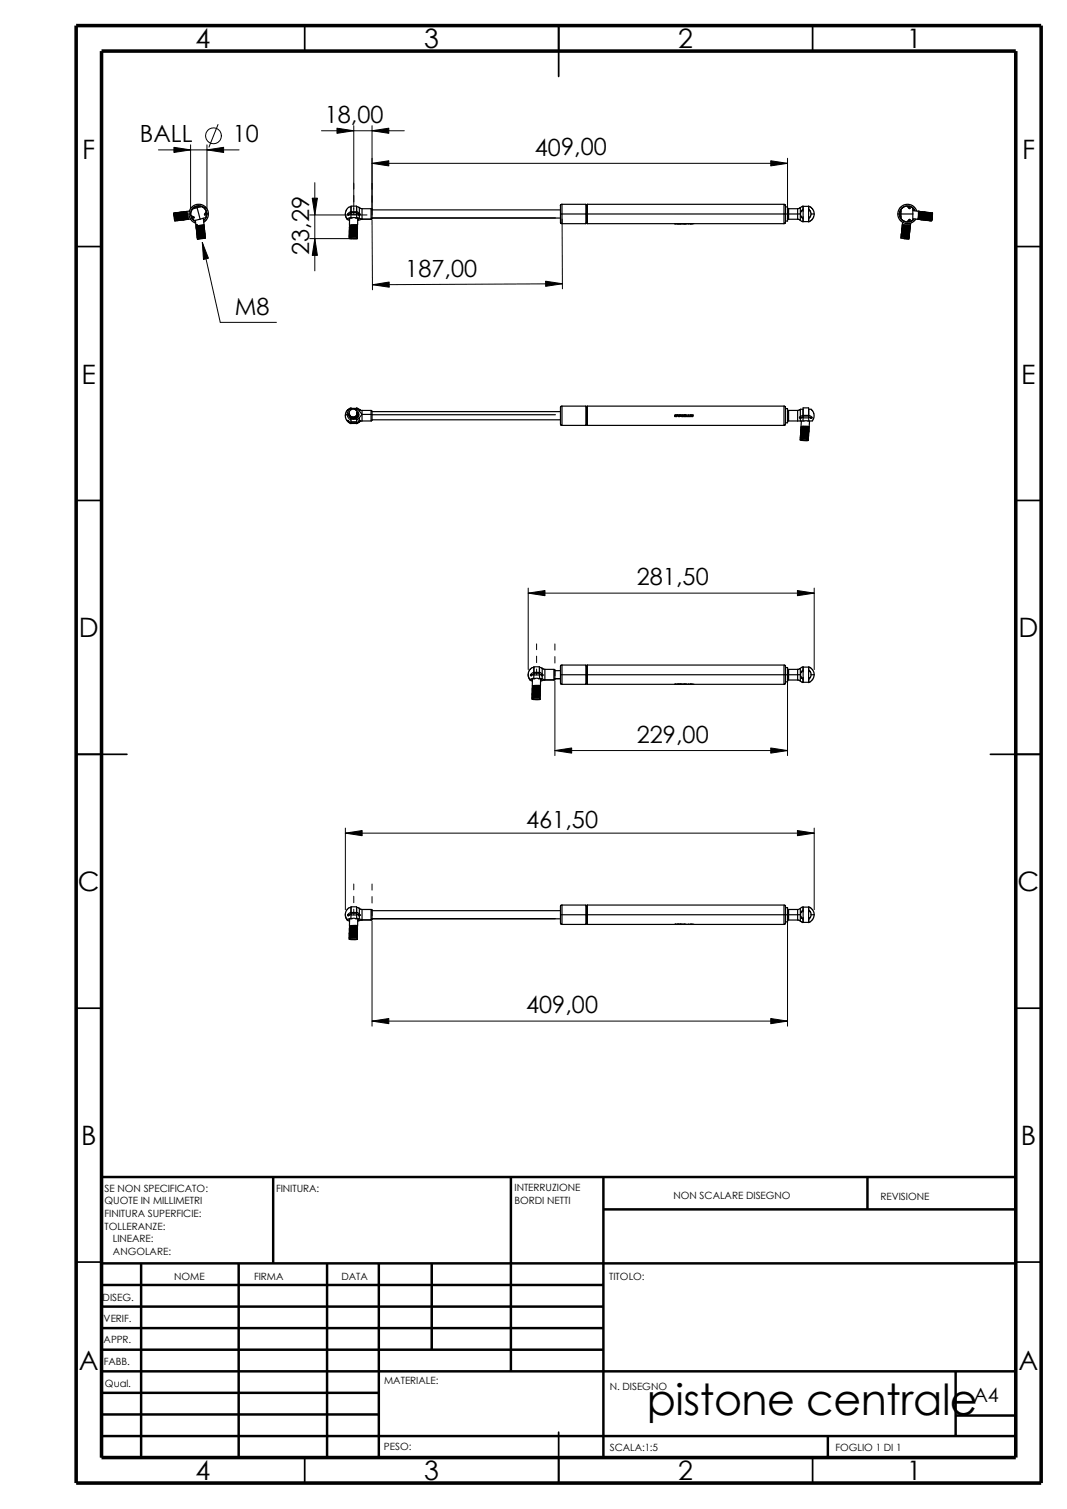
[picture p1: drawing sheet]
<svg xmlns="http://www.w3.org/2000/svg" width="210mm" height="297mm" viewBox="0 0 210 297" stroke-linecap="round" stroke-linejoin="round" font-family="sans-serif">
<g fill="none" stroke="#000" stroke-width=".34">
<path d="M60 5v5.1M109.9 5v10M159.9 5v5.1M15 48.5h5M199.9 48.5h5M15 98.5h5M199.9 98.5h5M15 148.5h10M204.9 148.5h-10M15 198.5h5M199.9 198.5h5M15 248.4h5"/>
<path d="M199.9 248.4h5M60 286.9v5M109.9 281.9v10M159.9 286.9v5"/>
</g>
<g fill="none" stroke="#000" stroke-width=".49">
<path d="M53.8 231.7v17M100.5 231.7v38.2M118.7 238.1h81.2M118.7 231.7v55.2M170.7 231.7v6.4M199.9 231.7h-179.9v55.2M20 248.7h179.9M20 252.9h98.7M20 257.2h98.7M27.8 248.7v38.2M47 248.7v38.2M64.4 248.7v38.2"/>
<path d="M74.5 248.7v38.2M85 248.7v17M20 269.9h179.9M20 274.2h54.5M20 278.4h54.5M20 261.4h98.7M20 265.7h98.7M188.1 278.6h11.8M188.1 269.9v12.8M20 282.7h179.9M162.9 282.7v4.2"/>
</g>
<path d="M15 5h189.9v286.9h-189.9zM20 10.1h179.9v276.8h-179.9z" fill="none" stroke="#000" stroke-width=".7" stroke-linecap="butt"/>
<g fill="none" stroke="#000" stroke-width=".23">
<path d="M34.2 41.9h.1M34.2 41.9l.2 1.6zM34.4 42h.1M34.4 42l-.1-.1 .3 1.6M34.4 42.1l.3 1.2M34.5 42l.3 1.3M34.5 41.9v.1M34.6 41.9l.2 1.5M34.6 41.9l.3 1.4M34.6 41.9l.3 1.5M34.6 42h.1M34.7 43.3h.1"/>
<path d="M34.7 43.3l-.3 .2M34.7 42l.3 1.3M34.8 41.9l-.1 .1M34.8 43.3v.2M34.8 41.8h.1M34.8 41.8l.3 1.6M34.8 43.5h.1M34.9 42l.3 1.3M34.9 43.3v.1M35 43.3l.1 .1M35 43.3h-.1M35 41.8l-.1 .2-.1-.2 .3 1.6"/>
<path d="M35 41.8l.3 1.6M35.1 41.8h-.1M35.1 41.8l.3 1.4M35.1 41.8l.3 1.6M35.1 43.4h.1M35.2 41.9h.1M35.2 43.3h.1M35.2 43.3l-.1 .1M35.2 41.9l.3 1.3M35.2 43.3l.1 .1M35.2 41.8v.1M35.3 41.8l.3 1.5"/>
<path d="M35.3 43.4h.1M35.4 41.9h.1M35.4 41.9l-.1-.1 .3 1.5M35.4 41.9l.3 1.3M35.4 43.2h.1M35.4 43.2v.2M35.5 41.9l.2 1.3M35.5 43.2l.1 .1M35.5 41.8v.1M35.5 41.8h.1M35.5 41.8l.3 1.5M35.6 43.3h.1"/>
<path d="M35.6 41.9l.4 1.3M35.7 43.2h.1M35.7 41.9l-.1-.1 .3 1.5M35.7 41.9l.2 1.3M35.7 43.2l-.1 .1M35.7 43.2l.1 .1M35.8 41.7l-.1 .2M35.8 41.7h.1M35.8 41.7l.3 1.6M35.8 41.7l.1 .2M35.9 41.8h.1M35.9 41.9l.3 1.2"/>
<path d="M35.9 43.2l.2 .1M35.9 43.2l-.1 .1M35.9 41.8l.3 1.3M36 41.7l-.1 .1M36 41.7h.1M36 41.7l.3 1.6M36.1 41.7l.1 .1M36.1 41.7l.3 1.5M36.1 43.3h.1M36.2 41.8l.2 1.3M36.2 43.2l-.1 .1M36.2 41.8l.3 1.3"/>
<path d="M36.2 43.1l.1 .2M36.2 41.7v.1M36.2 43.1v.1M36.3 41.7h.1M36.3 41.7l.3 1.5M36.3 43.3h.1M36.4 43.1l.2 .1M36.4 43.1v.2M36.5 41.7l.2 1.4M36.5 41.6l.3 1.6M36.6 43.2h.1M36.7 43.1l-.1 .1"/>
<path d="M36.7 41.8l-.1-.1 .3 1.5M36.7 43.1l-.4-1.4 .3 1.5M36.7 41.8l.2 1.3M36.7 41.7l-.1 .1M36.7 43.1l.1 .1M36.7 43.1h.1M36.7 41.6l.3 1.5M36.7 41.6l.4 1.6M36.8 43.2h.1M36.9 43.1h.1M36.9 43.1v.1M37 43.1l.1 .1"/>
<path d="M37.2 42.1l.3 1.1 .5 .4 .5 .3M37.2 42.1h.3M37.2 42.1l.1-.6 .4-.7 .7-.5 .7-.1 .7 .1 .7 .5 .5 1v.3h-.3M37.3 41.5l-.6 .1M37.5 42.1l.2 .9 .8 .6M37.5 43.1l-.4 .1M37.5 42.1l.1-.6 .3-.5 .6-.4 .6-.1 .6 .1 .6 .4 .3 .5 .1 .6M37.7 42.5l.5 .3M37.9 41.1l-.3 .6a.72 .72 0 0 0 .6 1.1l-.1 .1-.4-.1 .6 .6M38 41.1l.4-.4 .8-.1 .7 .2 .5 .4 .2 .5-.4 .5 .1 .1h.1l.3-.3-.2 .8-1.1 .3M38.4 43.4l.1 .9M38.5 44.3h.2"/>
<path d="M38.5 44.3l.3-.1v.2l-.2 .1M38.6 44.5h.1M38.6 44.5l.1 .1M38.6 44.7v.1M38.6 45h.1M38.6 45l.2 .1M38.7 45.2v.1M38.7 45.3h.1M38.7 45.5h.1M38.7 45.5l.1 .1M38.7 44.4l-.1 .1M38.7 44.3v.1"/>
<path d="M38.7 44.6l-.1 .1M38.7 46h.1M38.7 44.6h.1M38.7 46l.2 .1M38.7 44.8v.1M38.8 44.9l-.2 .1M38.8 46.2h.1M38.8 46.3h.1M38.8 45.1h.1M38.8 45.1l-.1 .1M38.8 46.5h.1M38.8 46.5l.1 .1"/>
<path d="M38.8 45.3v.1M38.8 44.3h-.1M38.8 40.9l-.9 .2M38.8 40.9l.6 2.2M38.8 46.7v.1M38.8 44.3l-.1 .1M38.8 45.6l-.1 .2M38.8 47h.1M38.8 46.8h.1M38.8 45.6h.1M38.8 45.8v.1M38.8 47l1.6-.1z"/>
<path d="M38.9 46.1h.1M38.9 46.1l-.1 .1M38.9 46.3v.1M38.9 46.4l-.1 .1M38.9 46.6l-.1 .1M38.9 46.8v.1M39 46.9l-.2 .1M39.4 43.1l-1.1 .3M39.5 40.7h-.8l-.6 .4M39.6 40.7l-.8 .2M40 43l.2 1.2M40 44.3l-1.3 .3"/>
<path d="M40 44.4l.2 .1M40 44.4l-1.3 .2M40 44.6l.2 .1M40 44.6h.1M40 44.6l-1.2 .3M40 44.6l-1.3 .2M40.1 44.9h.1M40.1 44.8v.1M40.1 44.9l-1.3 .2M40.1 44.8l-1.3 .3M40.1 45.1h.1M40.1 45.1l-1.3 .2"/>
<path d="M40.1 45.1l.1 .1M40.1 45.1l-1.3 .3M40.1 45.3l-1.3 .3M40.1 45.4h.2M40.1 45.4l-1.3 .2M40.1 44.2l-1.5 .3M40.2 45.6l.1 .1M40.2 44.2l-.2 .2M40.2 45.6h.1M40.2 45.6l-1.5 .4M40.2 45.6l-1.4 .2M40.2 45.9h.1"/>
<path d="M40.2 44.5h.1M40.2 44.5l-.2 .1M40.2 45.8v.1M40.2 45.9l-1.3 .2M40.2 44.5l-1.6 .2M40.2 44.5l-1.6 .2 .1 .1M40.2 45.8l-1.3 .3M40.2 44.7h.1M40.2 44.7l-.1 .1M40.2 46.1h.1M40.2 44.7l-1.6 .3M40.2 46.1l-1.3 .2"/>
<path d="M40.2 46.1l.1 .1M40.2 44.9v.1M40.2 45l-.1 .1M40.2 46.1l-1.3 .3M40.2 44.9l-1.5 .3M40.2 45l-1.5 .3M40.2 46.4h.2M40.2 45.2h.1M40.2 45.2l-.1 .2M40.2 46.3v.1M40.2 46.4l-1.3 .2M40.2 45.2l-1.5 .3 .1-.1"/>
<path d="M40.2 45.2l-1.5 .3M40.3 46.6l.1 .1M40.3 46.5v.1M40.3 46.6l-1.3 .3M40.3 46.5l-1.4 .3M40.3 45.4v.1M40.3 45.5l-.1 .1M40.3 45.4l-1.6 .3M40.3 45.5l-1.6 .2 .1 .1M40.3 45.7h.1M40.3 45.7l-.1 .1M40.3 45.7l-1.6 .3"/>
<path d="M40.3 45.9v.1M40.3 46l-.1 .1M40.3 45.9l-1.5 .3M40.3 46l-1.5 .2M40.3 46.2h.1M40.3 46.2l-1.4 .4M40.3 46.2l-1.5 .3M40.4 46.4v.1M40.4 46.5h-.1M40.4 46.4l-1.6 .3M40.4 46.5l-1.6 .3M40.4 46.7v.2"/>
<path d="M40.4 46.7l-1.6 .3M40.6 41.7l-.3 .6M40.7 42.1l-.2 .8-.5 .5M41 42.1l-.3 1-.6 .7M68 42.1l.1 .6 .2 .5M68 42.1v.5l.3 .5M68.3 43.1l.5 .3M68.4 42.2l.1 .1M68.4 42.2h.3M68.4 42.1h.4M68.4 42.1v.1M68.5 42.3h.1"/>
<path d="M68.6 42.3l.5-.3v.8M68.7 46.8l1.5-.1h.1v.3M68.7 46.9l1.6 .1zM68.7 46.6h.1M68.7 46.8v.1M68.7 46.4h.2M68.7 46.1l.2 .1M68.7 45.4h.2M68.7 45.1l.8-.2 .9 .1-1.7 .1h1.5M68.7 44.8l.2 .1M68.8 45.3l1.5-.1zM68.8 44.6h.1"/>
<path d="M68.8 43v1.3h1.6M68.8 44.4l.1 .1M68.9 45.9v.1M68.9 46.4v.1M68.9 46.7h.1M68.9 46.5l.9-.1 .5 .1M68.9 46.2l1.3-.1h-1l-.3 .1M68.9 46.5h-.2M68.9 46.2l-.2 .1M68.9 45.9l1.3-.1zM68.9 45.7l1.3-.1zM68.9 46.7l-.2 .1"/>
<path d="M68.9 46h-.2M68.9 45.5h-.1M68.9 45.7l-.1 .1M68.9 44.4v.1M68.9 44.9v.1M68.9 44.5h-.1M68.9 44.5h.1M69.1 40.7h.1M69.1 42.8l.2 .1M69.1 42.8l-.6 .1-.2 .2M69.1 41.7l-.7 .4M69.1 42.1h.1"/>
<path d="M69.1 41.7v-1l-.5 .1-.3 .3-.2 .5-.1 .5M69.1 41.7v.1M69.1 41.8v.4h1.1M69.1 41.8h1.1M69.1 41.7h1.1M69.3 42.9l-.7 .2 .2 .2M69.3 42.9h.7M70 42.9a.45 .45 0 0 1 .5 .3l-.1 .1M70.1 46.7h.2M70.2 40.7h.1M70.2 42.1h.1M70.2 41.8l.1-.1 .5 .4h-.4"/>
<path d="M70.2 41.7v.1M70.2 41.7v-1.1h-1.1v1.1M70.2 41.8v.4M70.2 46.6l-1.3 .1M70.2 45.7l.1 .1-1.2-.1-.4 .1 .2 .1M70.2 45.9l.1 .1h-1.3l-.2 .1M70.2 46.1l.1 .1M70.2 42.8l.5 .2M70.2 42.8l-.2 .1M70.2 45.4l-1.3 .1M70.2 46.4l-.7-.1-.6 .1M70.2 45.4l.1 .1-.1 .1"/>
<path d="M70.2 45.1l.1 .1M70.2 44.9l.1 .1-.1 .1M70.2 46.6h.1M70.2 45.1l-1.4 .2M70.2 44.9l-1.4 .1M70.2 44.7l-.6-.1-.8 .2M70.2 45.4l-.7-.1-.6 .2M70.2 44.9l-.6-.1-.7 .1M70.2 44.7h.1M70.2 44.4l.1 .1M70.2 44.4l-1.3 .1M70.2 44.3v.1"/>
<path d="M70.2 44.6v.1M70.2 44.3l-1.3 .1M70.3 46.5l-1.4 .2M70.3 46.3h-.2M70.3 46l-.2 .1M70.3 45.8h-.2M70.3 47h.1M70.3 45.3h-.1M70.3 46.5l-1.6 .1 .2 .1M70.3 46.5l-1.6 .1M70.3 46.2h-1.2l-.4 .1M70.3 46l-1.6 .1"/>
<path d="M70.3 45.7h-1.2l-.4 .1M70.3 46.2l-1.6 .1M70.3 44.8l-.1 .1M70.3 44.5l-.1 .1M70.3 44.3h-.1M70.3 46.2h.1M70.3 46.5h.1M70.3 45.5h-1.2l-.4 .1 .2 .1M70.3 44.8l-1.5 .1M70.3 45.5h-1.2l-.4 .1M70.3 45.5h.1M70.3 45.7v.1"/>
<path d="M70.3 46h.1M70.4 44.5l-1.6 .1M70.4 44.5l-1.6 .1 .1 .1 1.3-.1M70.4 44.8l-.9-.1-.7 .1M70.4 43v1.3M70.5 42.2h.4M70.6 42.3h.2M70.6 42.3l-.4-.3v.8M70.6 42.3h.1M70.7 42.3v.7M70.7 43l.5 .1M70.7 40.9l-.5-.2v1"/>
<path d="M70.7 40.9l.5 .2M70.7 40.9v1.1M70.8 42.3h-.1M70.8 42.1l.1 .1M70.9 42.2l-.1 .1M71.2 43.1l-.8 .3M71.2 43.1h1.8M71.2 41.1v2M71.2 43.1v.1M71.2 41.1h1.8v2M73 43.1v.1M73 41.1l.2 .2v1.6"/>
<path d="M73.2 42.9l-.2 .2M73.2 42.9h36.1M73.2 42.9v.1M73.2 41.3h37.1M73.2 43l-.2 .2h-2M73.2 42.9h37.1M110.3 42.1v1.7l.3 .2M110.3 42.1h5.1M110.3 40.5v1.6M110.6 40.2v3.8M110.6 40.2h4.7l.1 .2v1.7M110.6 40.2l-.3 .1v.2"/>
<path d="M110.6 44h4.7M115.3 40.2v3.8M115.4 42.1v1.8M115.4 43.9l-.1 .1M115.4 43.9l.2 .1M115.4 42.1h.2v1.9M115.6 40.2h38.7l.3 .3v1.6M115.6 40.2l-.2 .2M115.6 40.2v1.9h38.7M115.6 44h17.2M132.8 44h.1zM132.9 44h3"/>
<path d="M132.9 44h.1M133.3 44h.1M133.5 44h.1M133.6 44h.1M133.8 44h.1M134 44h.1M134.1 44h.1M134.3 44h.1M134.4 44h.2M134.6 44h.1M134.7 44h.1M134.8 44h.1"/>
<path d="M134.9 44h.1M135 44h.1M135.1 44h.1M135.4 44h.1M135.5 44h.1M135.8 44h.1M135.9 44h.1zM136 44h18.3M136 44h.1M136.4 44h.1M154.3 42.1v1.9M154.3 40.2v1.9"/>
<path d="M154.3 42.1h.3M154.6 40.7h.4v1.4h2.5M154.6 42.1h.4v1.4h-.4M154.6 42.1v1.6l-.3 .3M155 43l.2 .2M155.2 41.1l-.2 .2M155.2 41.1v2.1h1.8M155.2 41.1h1.8M157 43.2l.5 .1M157 41.1v2.1M157.5 40.9l.5-.3 .1 1M157.5 40.9v2.5l.5 .3v-.7"/>
<path d="M157.5 40.9l-.5 .2M157.5 42.1l.1 .5 .4 .4M158 41.2l-.3 .4-.2 .5M158 40.7h.1M158 43.5h.1M158.1 42.7l-.1 .3M158.1 40.6h1v3h-1zM159.1 40.7h.1M159.1 43.5h.1M159.2 41.3l.3 .3 .1 .5M159.2 41.3l-.1 .3M159.4 40.7l.7 .7 .1 .7"/>
<path d="M159.4 40.7l-.2-.1v.7M159.6 42.1h.6M159.6 42.1l-.1 .6-.4 .3M160.2 42.1l-.2 .9-.8 .7-.1-1M176.7 42.1h.3M176.7 42.1l.3 1 .4 .5 .6 .3h1.2l.6-.3 .4-.5M177 42.1l.2 .8 .8 .7 1 .1 .9-.6M177.3 46.7v.2l.7 .1M177.3 41.4l-.2 .7 .2 .7M177.3 41.2l-.3 .9 .3 .9M177.3 41.6l-.1 .5 .1 .6M177.3 43l.5 .5 .7 .2"/>
<path d="M177.3 42.1v.9M177.3 42.1h2.3M177.3 42.1v-.9l.4-.4 .6-.2a.46 .46 0 0 1 .6 .4h.2l-.3-.4 .8 .4v1.1M177.3 46.7h1.6M177.3 46.5h.2M177.3 46.4v.1M177.3 46.4l1.6 .1M177.3 46.5h1.6M177.4 46.2l.1 .1M177.4 46.2h.1M177.4 46.2h1.6M177.4 45.9l.1 .2"/>
<path d="M177.4 45.9l1.6 .1M177.4 46h1.6M177.4 45.7l.1 .1M177.4 45.7h.1M177.4 45.7l1.6 .1M177.4 45.5l.2 .1M177.4 45.4v.1M177.4 45.5h1.6M177.5 46.5v.1M177.5 46.6l-.2 .1M177.5 45.2l.1 .1M177.5 45.2h.1"/>
<path d="M177.5 46.6h1.3M177.5 46.5l1.3 .1M177.5 45.2l1.6 .1M177.5 46.3v.1M177.5 46.4h-.2M177.5 45l.1 .1M177.5 46.4h1.3M177.5 45.2h1.6M177.5 46.3h1.3M177.5 45h1.6M177.5 46.1h.1M177.5 46.1l-.1 .1"/>
<path d="M177.5 44.9v.1M177.5 44.9l1.6 .1M177.5 44.7l.2 .1M177.5 44.7h.1M177.5 46.1h1.3M177.5 44.7l1.6 .1M177.5 45.8l-.1 .1M177.5 44.5l.2 .1M177.5 44.5h.1M177.5 45.9h1.4M177.5 44.5h1.6M177.6 45.6h.1"/>
<path d="M177.6 45.6l-.2 .1M177.6 44.2l.1 .1M177.6 45.6h1.3M177.6 44.2l1.6 .1M177.6 45.3v.1M177.6 45.4h-.2M177.6 45.4h1.3M177.6 45.3h1.3M177.6 45.1h.1M177.6 45.1l-.1 .1M177.6 43.8v.4M177.6 45.1h1.3"/>
<path d="M177.7 44.8l-.2 .1M177.7 44.9h1.3M177.7 44.8h1.3M177.7 44.6h.1M177.7 44.6l-.2 .1M177.7 44.6h1.3M177.7 44.3v.1M177.7 44.4l-.2 .1M177.7 44.4h1.3M177.7 44.3h1.3M178 47h.9zM178 46.9v.1"/>
<path d="M178 46.7v.1M178 46.9h.8M178 46.7l.9 .1M178 46.7v.3M178 46.8v.1M178.6 40.6l.4 .4M178.6 44h-.2M178.6 44h.1M178.7 43.6h-.1M178.7 40.7l.3 .1M178.8 46.9l.1 .1M178.8 46.8v.1"/>
<path d="M178.8 44h.1M178.8 46.6h.1M178.8 46.6l.1 .1M178.8 46.3v.1M178.8 46.4l.1 .1M178.8 46.1h-1.3M178.8 46.1l.2 .1M178.9 45.9l.1 .1M178.9 45.8v.1M178.9 45.6h.1M178.9 46.8h-.9M178.9 45.6l.1 .1h-1.6"/>
<path d="M178.9 45.3v.1M178.9 45.4l.1 .1M178.9 46.7v.1M178.9 46.5l-.1 .1M178.9 45.1h-1.3M178.9 45.1l.2 .1M178.9 46.5h.1M179 44.9l.1 .1M179 46.2h.1M179 46.3h-.2M179 44.8v.1M179 46h.1"/>
<path d="M179 46l-.2 .1M179 43.2l-.5 .5M179 44.6h.1M179 44.6l.1 .1h-1.6M179 45.8h-1.5M179 43.2l-.3 .4M179 43.5h-.3M179 44.3v.1M179 44.4l.2 .1M179 45.7v.1M179 45.5l-1.4 .1M179 45.5h.1"/>
<path d="M179.1 45.2v.1M179.1 45.3h-.2M179.1 45h.1M179.1 45l-.2 .1M179.1 44.8h-.1M179.1 44.7v.1M179.1 44.5l-.1 .1M179.2 44.5h.1M179.2 44.3h-.2M179.2 43.9v.4M179.6 41.4l1.4 .2M179.6 41.2l.2 .3"/>
<path d="M179.6 42.1v1.2l-.8 .4 .3-.4-.1-.1M180.1 41.5l-.3-.4-.5-.4-.5-.2-.6 .1-.8 .5-.3 .5-.1 .5M180.4 41.5l-.3-.5-.5-.5-.7-.3h-.6l-.7 .3-.5 .5-.3 .5-.1 .6M180.7 41.6l.1 .1M180.7 41.6h.2M180.7 41.6l-.1 1.6M180.7 43.1l-.1 .1-1-.1M180.7 43.1h.1M180.8 41.7l-.1 1.4M180.8 41.7h.1M180.8 43.1l.1 .1M180.8 41.7v1.4"/>
<path d="M180.9 43.2h.1M180.9 41.6v1.6M180.9 41.6l-.1 .1M181 41.6l-.1 1.6M181 41.6v.2M181 43.1l-.1 .1M181 41.8v1.3M181 43.1l.1 .1M181 41.8h.1M181.1 41.8l.1-.2-.1 1.6M181.1 41.8l-.1 1.3M181.1 43.2h.1"/>
<path d="M181.2 41.6h.1M181.2 41.6l-.1 1.6M181.2 41.7v1.4M181.2 43.1l-.1 .1M181.2 43.1h.1M181.3 41.8v1.3M181.3 43.1l.1 .2M181.4 43.3h.1M181.4 41.7v1.5M181.4 41.7l-.1 .1M181.4 41.7h.1M181.5 41.7v.1"/>
<path d="M181.5 41.7l-.1 1.6M181.5 43.1l-.1 .2M181.5 43.1v.1M181.5 41.8v1.3M181.5 43.2l.1 .1M181.6 41.8l.1-.1-.1 1.6M181.6 43.3h.1M181.7 41.7h.1M181.7 41.7l-.1 1.6M181.7 41.7l.1 .2M181.8 41.8l-.1 1.4M181.8 41.8h.1"/>
<path d="M181.8 43.2v.1l.2-.1M181.8 43.2l-.2 .1M181.8 41.8l.1-.1-.1 1.6M181.8 41.8v1.4M181.9 41.7h.1M181.9 41.7v1.6M182 41.7v.2M182 43.2h.1M182 41.9l.1 .3-.1 1M182 41.9v1.3M182 43.2l.1 .1M182.1 41.9l.1-.1-.1 1.5"/>
<path d="M182.1 43.3h.1M182.2 41.8h.1M182.2 41.8l-.1 1.6M182.2 41.8l.1 .1M182.2 43.2l-.1 .1M182.2 43.2h.1M182.3 41.9l-.1 1.3M182.3 41.9h.1M182.3 43.2l.1 .2M182.3 41.9l.1-.1v1.6M182.3 41.9v1.3M182.4 43.4h.1"/>
<path d="M182.4 41.8h.1M182.4 41.8v1.6M182.5 41.8v1.5M182.5 43.3l-.1 .1M182.5 43.3h.1M182.5 41.9h.1M182.5 43.3l.1 .1M182.6 41.9l-.1 1.4M182.6 43.4h.1M182.6 41.8v1.6M182.6 41.8v.1M182.7 41.8h.1"/>
<path d="M182.7 41.8l-.1 1.6M182.7 41.8l.1 .2M182.7 43.3l-.1 .1M182.7 43.3h.1M182.8 42h.1M182.8 42l-.1 1.3M182.8 43.3v.1M182.8 42l.1-.2-.1 1.6M182.8 42v1.3M182.8 43.5h.1M182.9 41.8h.1M182.9 41.8v1.6"/>
<path d="M183 41.9v.1M183 43.3l-.1 .2M183 43.3h.1M183 42v1.3M183 42h.1M183 43.3l.1 .2 .3-.1M183 42l.2-.1-.1 1.6M183.1 42l-.1 1.3M183.1 43.4h.3M183.2 41.9h.1M183.2 41.9l.1 .1M183.2 41.9l-.1 1.5"/>
<path d="M183.2 43.2l-.1 .1M183.2 43.2l.1 .1M183.3 42l-.1 1.2M183.3 42h.1M183.3 43.3l.1 .1M183.3 42v1.3M183.4 41.9h.1v.4l-.1 1.1v-1.5l-.1 .1M110.6 79.9h4.7M110.6 79.9l-.3 .2v3.4l.3 .2M110.6 79.9v3.8M115.3 79.9v3.8M115.3 79.9l.1 .2"/>
<path d="M115.6 79.9l-.2 .2M115.6 79.9v3.8M115.6 79.9h38.7M154.3 79.9l.3 .3v3.2l-.3 .3M154.3 79.9v3.8h-38.7M68 81.8l.2 1 .7 .5 .2 .1v-.4h1.1M68.3 81.6l-.3 .2M68.3 81.6l.2 .6 .6 .5M68.3 81.6l.2-.7 .6-.5 1.1 .1 1 1.1M68.4 80.7l-.3 .5-.1 .6M68.4 82.8h.2M68.4 82.8l.7 .4"/>
<path d="M68.4 82.8l.7 .6h1.1v-.4M68.5 80.6l-.1 .1M68.7 81.9v.1M68.7 81.5l-.1 .2M68.7 81.5h.1M68.7 81.1a.94 .94 0 0 0 .6 1.4M68.7 81.6h.1M68.8 81.7h.1M68.8 81.7a.78 .78 0 0 0 .9 .6 .78 .78 0 0 0 .6-.9 .79 .79 0 0 1-.6 .9 .79 .79 0 0 1-.9-.6M68.8 81.8l.3 .6M69.1 83.2h.1M69.1 83.2h1.1"/>
<path d="M69.1 82.7v.5M69.1 80.7v-.4l-.7 .4M69.1 80.4h1.1M69.1 83.3h1.1M69.3 82.5h-.2v.2M69.3 82.5h.7M70 82.5h.2v.2M70.2 83.2h.1M70.2 82.7v.5M70.3 81.2h.1M70.3 81.1l.3 .6M70.3 81.2a.79 .79 0 0 1-.6 .9 .79 .79 0 0 1-1-.6"/>
<path d="M70.3 81.2a.79 .79 0 0 1-.6 .9 .79 .79 0 0 1-1-.5M70.3 81.2a.79 .79 0 0 1-.6 1 .79 .79 0 0 1-1-.6M70.3 81.2a.8 .8 0 0 1-.6 .9 .8 .8 0 0 1-1-.6M70.3 81.2l.2 .8M70.3 81.4a.79 .79 0 0 1-.6 1 .79 .79 0 0 1-.9-.6M70.3 81.4a.79 .79 0 0 1-.4 .9 .79 .79 0 0 1-.9-.2M70.3 81.4h.1M70.3 81.3a.78 .78 0 0 1-.6 .9 .78 .78 0 0 1-.9-.6l-.1 .4M70.3 81.3a.79 .79 0 0 1-.6 1 .79 .79 0 0 1-.9-.6M70.4 81.4v.5l-.3 .5M70.5 81.9v.1M70.7 82.8h.1"/>
<path d="M70.7 83.1l-.5 .3M70.7 83v.1M70.7 80.6l-.5-.3v.4h-.2a.95 .95 0 0 1 .6 .9 .95 .95 0 0 1-.6 .9M70.7 80.6l.2 .1M70.7 82.8l-.5 .4M70.7 82.2v.6M70.7 82.2l-.5 .5M70.7 80.6v.3M70.7 80.6l.1 .1M70.8 82.8h.1M70.8 82.8h-.1M70.8 80.7l.4 .1"/>
<path d="M70.8 82.8l-.5 .5-.1 .1v-.2M70.8 80.7h.1M71.2 81.6v1.3M71.2 80.8v.8M71.2 80.8h1.8v2.1M71.2 82.9l-.5 .2M71.2 81.6h38.1M71.2 81.6l-.5 .6M73 80.8l.2 .2v1.7M73.2 81h37.1M73.2 82.6h37.1M73.2 82.7l-.2 .2h-1.8"/>
<path d="M110.6 83.7h4.7M115.4 83.6l-.1 .1M115.4 80.1v3.5l.2 .1M132.8 81.7h1h-.2v.3l-.1-.3h-.6l.4 .2-.5 .1 .4-.1h-.4zM133.3 81.7h.1M133.9 81.7h.2l.1 .3 .1-.3h.4v.2l-1 .1zM133.9 81.7l.2 .2h-.3zM134.3 81.7l.3 .1zM134.3 81.9h.3zM134.7 81.8h.1M134.8 81.7l.1 .3zM135 81.7h.1v.2l.3 .1h-.4z"/>
<path d="M135.4 81.7l.1 .2h.3v-.2v.3h-.4zM135.8 81.9h-.1M135.9 81.7h.5l-.4 .1 .4 .1-.5 .1 .4-.1h-.3zM154.6 80.4h.4v2.8h-.4M155 82.7l.2 .2M155.2 80.8l-.2 .2M155.2 80.8v2.1M155.2 80.8h1.8M155.2 82.9h2.3M157 80.8v2.1M157.3 82.2h.5M157.3 82.2l.1 .1"/>
<path d="M157.4 82.1l-.1 .1M157.4 82.1h.5M157.4 82.3l.1 .1M157.4 82.3h.2M157.5 86.6h1l.5 .1zM157.5 86.2h.1M157.5 86.4h.1M157.5 86.4v.2M157.5 85.9h.1M157.5 80.6l-.5 .2M157.5 85.9v.1M157.5 82.4l.5-.3v.8"/>
<path d="M157.5 80.6v1.4M157.5 82.9h.5M157.5 82.4v.5M157.5 86.4h1.6M157.5 85.7h.1M157.5 85.4v.1M157.6 85.2h.1M157.6 85.2h-.1M157.6 84.9v.1M157.6 85.4l.8-.1 .7 .1zM157.6 84.7h.1M157.6 84.5h.1"/>
<path d="M157.6 84.2h.1M157.6 86.1h.1M157.6 84.8h.1M157.6 84.4l.9-.1 .7 .1zM157.7 84.2h1.5M157.7 85.6h.1M157.7 85.6l1.4 .1M157.7 85.3h.1M157.7 85.6l-.1 .1h1.5M157.7 84.8v.1M157.7 82.9l-.1 1.1M157.7 84.6l-.1 .1h1.6"/>
<path d="M157.8 84.8h1.2M157.8 84.3v.1M157.8 84.8l-.2 .1h1.6M157.8 84.6l1-.1 .4 .2M157.8 84.1h.1M157.8 84.1h1.3M157.8 84.1l-.2 .1M158 82.2h.1M158 82.3h1.2M158 80.6h.1M158 82.9h1.2M158 80.6h-.5"/>
<path d="M158 80.6v1.1M158 82.1h.1M158.1 81.9l-.1-.2-.6 .4M158.1 81.8h1M158.1 81.9h1M158.1 81.8v.1M158.1 81.8v-1.5h1v1.5M158.1 81.9v.4M158.7 86.6l.3 .1M158.7 86.5l.2 .1M158.7 86.5h.2M158.9 86.6l.1 .1"/>
<path d="M158.9 86.1l-.9-.1-.5 .1h1.6M158.9 86.3l-1.4 .1M158.9 86.5v.1M158.9 86.3h.1M158.9 86.3l.2 .1M158.9 86.3h-1.3M159 85.8l-1.5 .1h1.6M159 86v.1M159 86.1h.1M159 86l-1.4 .1M159 85.8h.1M159 85.8l.1 .1"/>
<path d="M159 85.8h-1.5M159 85.1l-1.4 .1h1.6M159 85v.1M159 85.3h.1M159 85.1l.2 .1M159 85l-1.3 .1M159 85.3h-1.3M159 86.7h.1M159 84.8l.2 .1M159 84.8h-1.3M159.1 86.4h-.4v.2M159.1 84.5v.1"/>
<path d="M159.1 86.4l-.2 .1M159.1 86.4h.1M159.1 86.7h-.1M159.1 84.5l-1.4 .1M159.1 86.2l-1.2-.1-.4 .1 .1 .1M159.1 86.2h.1M159.1 84.3h.1M159.1 86h-.1M159.1 86.2l-.2 .1M159.1 84.1l.1 .1M159.1 84l-1.3 .1M159.1 84.3h-1.3"/>
<path d="M159.1 85.9h.1M159.1 84v.1M159.1 85.9v.1M159.1 85.7l-.1 .1M159.1 85.7l-1.2-.1-.3 .2M159.1 86l-1.2-.1-.4 .1 .1 .1M159.1 85.4v.1M159.1 85.7h.1M159.1 82.2h.1M159.1 85.5l-1.4 .1M159.1 80.6h.1M159.1 81.8v.1"/>
<path d="M159.1 81.9v.4M159.1 82.1h.1M159.1 85.4h-1.2h-.3l.1 .2M159.2 85.2h.1M159.2 85.2l-.2 .1M159.2 82.9h.7M159.2 81.7l.6 .4M159.2 80.6v1.1M159.2 81.7l-.1 .2M159.2 80.6h.5l.5 .8v.7l-.3 .7M159.2 85.2l-1.2-.1-.4 .1 .1 .1M159.2 84.9h.1"/>
<path d="M159.2 84.9v.1M159.2 84.7l-.2 .1M159.2 85h-.2M159.2 85l-1.2-.1-.4 .1 .1 .1M159.2 84.4h.1M159.2 84.7h.1M159.2 84.7h-1.6M159.2 84.5h-.1M159.2 84.5l-1.2-.1-.4 .1 .1 .1M159.2 84.4v.1M159.2 84.2l-.1 .1M159.2 84.2a1.84 1.84 0 0 0-1.6 .1h.2"/>
<path d="M159.2 84h-.1M159.2 84l-1.2-.1-.4 .1 .2 .1M159.3 82.1h.5M159.3 82.9l-.1 1.1M159.4 82.2h.4M159.5 82.3h.2M159.7 82.3l-.1 .1-.4-.3v.8M159.8 82.1v.1M159.8 82.2l-.1 .1M104.3 133.8l.5 .3M104.3 133.8l-.4-1 .1 .6 .3 .5M104.4 132.9h.3"/>
<path d="M104.4 132.9l.1 .1M104.4 132.8v.1M104.4 132.8h.4M104.5 133h.1M104.5 133l.6-.3v.8M104.7 137.2v.1M104.7 137.6l1.6 .1zM104.7 136.5h.1M104.7 136h.1M104.7 136.2v.1M104.8 136.1h.1M104.8 135.8l.1 .1"/>
<path d="M104.8 133.7v1.3M104.8 136.9h.1M104.8 137.1v.1M104.8 137.4h.1M104.8 137.4l1.4-.1-1.3 .1M104.9 136.6l-.1 .1M104.9 135.9h.1M104.9 136.1v.1M104.9 136.4h.1M104.9 137.1l-.2 .1M104.9 137.4l-.2 .1M104.9 135.1v.1"/>
<path d="M104.9 136.6l-.2 .1M104.9 135.1l1.3-.1-1.3 .1M104.9 135.9l-.1 .1M104.9 135.7h-.1M104.9 135.4l-.1 .1M104.9 135.1l-.1 .1M104.9 135.4l1.2-.1 .2 .1M105.1 132.3v-1l-.5 .2-.4 .4-.3 .9M105.1 131.4h.1M105.1 133.5l.2 .1M105.1 132.3l-.7 .5M105.1 133.5l-.8 .3"/>
<path d="M105.1 132.8h.1M105.1 132.3v.2M105.1 132.4v.1M105.1 132.5h1.1M105.1 132.5v.4M105.1 132.4h1.1M105.3 133.6l-.6 .1-.1 .1 .2 .2M105.3 133.6h.7M106 133.6l.5 .1 .1 .2-.2 .1M106.1 137l.2-.1h-1.3l-.3 .1 .1 .1M106.1 137.3l.2 .1M106.2 132.4v.1"/>
<path d="M106.2 132.4v-1.1h-1.1v1.1M106.2 132.5v.4h-1.1M106.2 131.4h.1M106.2 132.8h.1M106.2 136.5l.1-.1-1.6 .1 .2 .1M106.2 135.8l.1-.1h-1.1l-.4 .1M106.2 136l.1-.1h-1.2l-.3 .2M106.2 132.5v-.2l.6 .5h-.4M106.2 136.3l.1 .1M106.2 136.6l.1 .1a2.09 2.09 0 0 0-1.6 .1l.1 .1M106.2 137.1l.1 .1M106.2 136.8l.1 .1"/>
<path d="M106.2 137.1h-1.3M106.2 133.5l-.2 .1M106.2 135l.1-.1-1.5 .1 .1 .1M106.2 137.1h-1.4M106.2 136.8l-.7-.1-.7 .2M106.2 133.5l.5 .1M106.2 136.5v.1M106.2 136.5l-1.3 .1M106.2 135.8l.1 .2-.8-.1-.8 .1M106.2 135.6l.1 .1-.8-.1-.8 .2M106.2 136.1l.1 .1M106.2 136.8l-1.5 .2"/>
<path d="M106.2 136.3l-1.4 .2M106.2 136.6l-1.3 .1M106.2 135.8l-.7-.1-.6 .2M106.2 136v.1M106.2 136.3h.1M106.2 136.3l-1.3 .1M106.2 136l-1.3 .1M106.2 135.1l.1 .1M106.2 135.8l-1.3 .1M106.2 135.6l-1.3 .1M106.2 136.1l-1.4 .1M106.2 135.3h-.8l-.5 .1"/>
<path d="M106.2 135.5v.1M106.2 137.2l-.1 .1M106.3 136.7l-.2 .1M106.3 135.2h.1M106.3 135.5h.1M106.3 137.6h.1M106.3 137.4h.1M106.3 137.4v.2M106.3 137.4h-1.3l-.3 .1v.1M106.3 135.5l-1.4 .2M106.3 135.2l-.1 .1M106.3 136.9h-.8l-.8 .1"/>
<path d="M106.3 137.2h.1M106.3 137.2l-1.6 .1 .1 .1M106.3 136.4l-1.6 .1M106.3 137.2h-1.6M106.3 136.7l-1.2-.1-.4 .2M106.3 136.2h.1M106.3 136.4h.1M106.3 136.7h.1M106.3 136.2h-1.2h-.3l.1 .2M106.3 136.2l-.1 .1M106.3 136.2h-1.6M106.3 135.4h.1"/>
<path d="M106.3 135.4l-1.6 .2h.2M106.3 135.2h-1.2l-.3 .1 .1 .1M106.3 135.4h-1.2l-.4 .1M106.3 135.2h-1.1l-.4 .1M106.4 133.6v1.4M106.5 132.9h.3M106.6 133h.1M106.6 133l-.4-.3v.8M106.6 133h.2M106.7 131.6l-.5-.3v1M106.7 131.6l.5 .2M106.7 133v.6"/>
<path d="M106.7 133.6l.5 .2M106.7 131.6v1.1M106.8 133h-.1M106.8 132.8v.1M106.8 132.9v.1M107.2 133.8l-.8 .3M107.2 133.8h1.8M107.2 131.8h1.8v2M107.2 131.8v2M107.2 133.8v.1M109 131.8l.2 .2v1.6M109 133.8v.1"/>
<path d="M109.2 133.6l-.2 .2M109.2 133.6h.1M109.2 133.6l-.2 .3h-2M109.2 132h1.1M109.2 133.6h1.1M110.3 132.8v1.7l.3 .2M110.3 132.8h5.1M110.6 130.9h4.7l.1 .2M110.6 130.9l-.3 .2v1.7M110.6 134.7h4.7M110.6 130.9v3.8M115.3 130.9v3.8"/>
<path d="M115.4 134.6l-.1 .1M115.4 134.6l.2 .1M115.4 132.8h.2v1.9M115.4 131.1v1.7M115.4 132.8v1.8M115.6 130.9h38.8l.2 .3v1.6M115.6 134.7h17.2M115.6 130.9l-.2 .2M115.6 130.9v1.9h38.7M132.8 134.7h.1zM132.9 134.7h.1M133.3 134.7h.1"/>
<path d="M133.5 134.7h.1M133.6 134.7h.1M133.8 134.7h.1M133.9 134.7h.1M134.3 134.7h.1M134.6 134.7h.1M134.7 134.7h.1M134.8 134.7h.1M134.9 134.7h.1M135 134.7h.1M135.1 134.7h.1M135.4 134.7h.1"/>
<path d="M135.5 134.7h.1M135.8 134.7h.1M135.9 134.7h.1zM135.9 134.7h-3M136 134.7h.1M136.4 134.7h.1M154.3 134.7h-18.3M154.3 132.8v1.9M154.3 130.9v1.9M154.3 132.8h.3M154.6 131.4h.4v1.4M154.6 132.8h.4"/>
<path d="M154.6 132.8v1.6l-.3 .3M155 133.6l.2 .3M155 132.8v1.4h-.4M155.2 131.8l-.2 .2M155.2 133.9h1.8M155.2 131.8h1.8M155.2 131.8v2.1M157 133.9l.5 .1M157 131.8v2.1M157.5 131.6l.5-.3v.6M157.5 131.6l-.5 .2M157.5 131.6v2.4"/>
<path d="M157.5 132.8h-2.5M157.5 132.8l.1 .5 .4 .4M158 131.4h.1M158 134.2h.1M158 131.9l-.3 .4-.2 .5M158 133.7v.7l-.5-.4M158 131.9l.1 .3M158.1 131.3h1v3h-1zM158.1 133.4l-.1 .3M159.1 131.4h.1M159.1 134.2h.1M159.2 131.9l.3 .4 .1 .5"/>
<path d="M159.2 131.9l-.1 .3M159.2 131.9v-.6l.5 .3 .4 .5 .1 .7h-.6M159.6 132.8l-.1 .5-.4 .4M160.2 132.8l-.2 .9-.8 .7-.1-1M69.1 178.7h.1M69.1 179.6l-.7 .5M69.1 179.6v-1l-.5 .2-.4 .3-.3 1M69.1 179.6v.1M69.1 179.6v.2M69.1 179.8v.3h1.1M69.1 179.8h1.1M69.1 179.6h1.1"/>
<path d="M70.2 178.7h.1M70.2 179.7v-.1l.6 .5h-.4M70.2 179.6v.2M70.2 179.6v-1.1h-1.1v1.1M70.2 179.8v.3M70.7 178.8l.5 .2M70.7 178.8l-.5-.2v1M70.7 178.8v1.1M71.2 179v2.1M71.2 179h1.8M73 179v2.1M73 179l.2 .2v1.7"/>
<path d="M73.2 179.3h37.1M110.6 178.2v3.8h4.7M110.6 178.2h4.7l.1 .1M110.6 178.2l-.3 .1v1.8M115.3 178.2v3.8M115.4 178.3v1.8M115.6 178.2v1.9h38.7M115.6 178.2h38.8l.2 .3v1.6M115.6 178.2l-.2 .1M154.3 178.2v1.9M154.6 178.7h.4v1.4h2.5M155.2 179v2.1"/>
<path d="M155.2 179l-.2 .2M155.2 179h1.8M157 179v2.1M157.5 178.8v2.5M157.5 178.8l.5-.3v.7M157.5 178.8l-.5 .2M158 179.2l-.3 .3-.2 .6M158 179.2l.1 .3M158 178.7h.1M158.1 178.6h1v3h-1zM159.1 178.7h.1M159.2 179.2v-.7l.5 .3 .4 .5 .1 .8h-.6"/>
<path d="M159.2 179.2l.3 .3 .1 .6M159.2 179.2l-.1 .3M68 180.1l.1 .5 .2 .5M68 180.1v.4l.3 .6M68.3 181.1l.5 .2M68.4 180.1l.1 .1M68.4 180.1h.3M68.4 180.1h.4M68.4 180.1h.1M68.5 180.2h.1M68.6 180.2l.5-.3v.9M68.7 184.9h1.6z"/>
<path d="M68.7 184.9v-.2l1.1-.1 .5 .1v.2M68.7 183.8l.2 .1M68.7 183.5l.8-.1h.8l-1.5 .1 .1 .1M68.7 183.7v.1M68.7 184h.1M68.7 183l.2 .1M68.7 182.8l.2 .1M68.7 183.3l1.6-.1h-1.5l.1 .2M68.7 184.3l.2 .1M68.7 184.1h.2M68.7 184.6h.2M68.7 182.8h.1"/>
<path d="M68.7 183h.1M68.7 183.3h.1M68.8 182.8l1.6-.1zM68.8 182.5h.1M68.8 182.3l.1 .1M68.8 180.9v1.4M68.9 184.1l1.3-.1zM68.9 183.9h.1M68.9 184.4h.1M68.9 184.6v.1M68.9 183.9l1.3-.1-1.3 .1M68.9 183.6l1.3-.1-1.3 .1"/>
<path d="M68.9 184.2h-.2M68.9 184.6l-.2 .1M68.9 183.1v.1M68.9 183.4h.1M68.9 183.6v.1M68.9 184.4l-.2 .1M68.9 183.3h1.3zM68.9 183.9l-.2 .1M68.9 183.6l-.1 .1M68.9 182.4h.1M68.9 182.6v.1M68.9 182.9h.1"/>
<path d="M68.9 183.4l-.1 .1M68.9 182.4l.9-.1 .5 .1M68.9 182.4l-.1 .1M69.1 180.8h.2M69.1 180.8l-.8 .3M69.1 180.1h.1M69.3 180.8l-.7 .2 .2 .2M69.3 180.8h.7M70 180.8l.6 .2-.2 .2M70.1 184.6l.2 .1M70.2 184.5l-1.3 .1M70.2 180.1h.1"/>
<path d="M70.2 184.6h-1.3M70.2 183.8l.1 .1-1.6 .1M70.2 184.3l.1 .1M70.2 184.1l.1 .1M70.2 180.8l.5 .1M70.2 180.8h-.2M70.2 184.3l-.7-.1-.6 .2M70.2 183.3l.1 .1M70.2 183.1l.1 .1M70.2 182.8l.1 .1M70.2 184.5v.1M70.2 182.8l-1.3 .1"/>
<path d="M70.2 183.1l-1.4 .1M70.2 182.8l-1.4 .2M70.2 182.6l-1.4 .1M70.2 183.1l-.6-.1-.7 .1M70.2 182.8h.1M70.2 182.6l.1 .1M70.2 182.3h.1M70.2 182.5v.1M70.3 184.2l-1.4 .2M70.3 184h-.2M70.3 183.7l-.2 .1M70.3 184.4l-.2 .1"/>
<path d="M70.3 184.7h.1M70.3 183.2l-.1 .1M70.3 183h-.1M70.3 183.5l-.1 .1 .1 .1h-1.6M70.3 183.9h-.8l-.7 .2M70.3 184.4h-1.2l-.4 .2M70.3 184.1h-1.2l-.4 .2M70.3 183.7l-1.6 .1M70.3 182.7l-.1 .1M70.3 182.2l-1.4 .2M70.3 182.5l-1.4 .1M70.3 184.4h-.9l-.7 .1"/>
<path d="M70.3 184.2h-1.2l-.4 .1M70.3 182.9l-1.6 .1M70.3 183.7h.1M70.3 183.9h.1M70.4 182.2h-.9l-.7 .1M70.4 182.4l-1.6 .1M70.4 182.4l-1.6 .1 .1 .1M70.4 182.7h.1M70.4 182.9h.1M70.4 180.9v1.3M70.5 180.1h.4M70.6 180.2h.2"/>
<path d="M70.6 180.2l-.4-.3v.9M70.6 180.2l.1 .1M70.7 180.3v.6M70.7 180.9l.5 .2M70.8 180.2l-.1 .1M70.8 180.1h.1M70.9 180.1l-.1 .1M71.2 181.1l-.8 .2M71.2 181.1h1.8M71.2 181.1h.1M73 181.1h.1M73.2 180.9l-.2 .2"/>
<path d="M73.2 180.9h.1M73.2 180.9h37.1M73.2 180.8h36.1M73.2 180.9l-.2 .2h-2M110.3 180.1v1.7l.3 .1M110.3 180.1h5.1M115.4 180.1h.2v1.9M115.4 180.1v1.7l.2 .2M115.4 181.8l-.1 .2M132.9 181.9h.1M132.9 181.9h.9M132.9 181.9l-.1 .1"/>
<path d="M133.3 181.9h.1M133.5 181.9l-17.9 .1M133.8 181.9h.1M133.9 181.9h-.3M133.9 182h.2M133.9 181.9h.2M134 181.9l.1 .1M134.1 181.9v.1M134.1 181.9l.6 .1M134.3 181.9l.3 .1zM134.6 181.9v.1M134.7 182h.1"/>
<path d="M135.5 181.9l18.8 .1M135.5 181.9l-.8 .1M136 181.9h.4M136 181.9l-.1 .1M136 181.9v.1M136.4 181.9h.1M154.3 180.1h.3M154.3 180.1v1.9M154.6 180.1h.4v1.4h-.4M154.6 180.1v1.6l-.3 .3M155 180.9l.2 .2M155.2 181.1h1.8"/>
<path d="M157 181.1l.5 .2M157.5 180.1l.1 .4 .4 .4M158 180.9v.7l-.5-.3M158 181.5h.1M158.1 180.6l-.1 .3M159.1 181.5h.1M159.6 180.1l-.1 .5-.4 .3M160.2 180.1l-.2 .8-.8 .7-.1-1"/>
<circle cx="69.5" cy="81.3" r=".8"/>
</g>
<g fill="none" stroke="#000" stroke-width=".2">
<path d="M31.2 29.5h15.9M37.5 28.5v12.6M40.7 28.5v12.6M42.9 24.5l-1.8 4.5M62 36v17.3M63.3 25.7h16.3M69.6 24.7v17.5M73.2 32.2h81.8M73.2 24.7v17.6M155 31.2v9.9M39.8 47.7l3.5 15.8h11.1M61 42.3h11.2"/>
<path d="M61 47h8.3M73.2 43.3l.1 13.7M110.6 43.1l.1 13.8M110.7 55.9l-37.4 .1M103.9 115.8v16M103.9 116.8h56.3M160.2 115.8v16M105.6 126.7v1.2M105.6 129.2v1.2M105.6 131.7v1.2M109.2 126.7v1.3M109.2 129.2v1.3"/>
<path d="M109.2 131.8v1.2M109.2 134v14.7M155 133.8v14.9M109.2 147.7h45.8M68 164h92.2M68 163v16.1M69.6 174v1.2M69.6 176.4v1.3M69.6 179v1.1M73.2 174v1.2M73.2 176.5v1.3M73.2 179v1.3"/>
<path d="M160.2 163v16.1M73.2 181.3v20.7M155 181.1v20.9M73.2 201h81.8"/>
<circle cx="42" cy="26.7" r="1.55"/>
</g>
<g fill="#000" stroke="#000" stroke-width=".2">
<path d="M34.2 29l3.3 .5-3.3 .5z" fill-rule="evenodd"/>
<path d="M40.7 29.5l3.3-.5v1z" fill-rule="evenodd"/>
<path d="M66.3 25.2l3.3 .5-3.3 .5z" fill-rule="evenodd"/>
<path d="M73.2 32.2l3.3-.6v1.1z" fill-rule="evenodd"/>
<path d="M73.2 25.7l3.3-.5v1z" fill-rule="evenodd"/>
<path d="M151.7 31.6l3.3 .6-3.3 .5z" fill-rule="evenodd"/>
<path d="M39.8 47.7l1.2 3.1-1 .3z" fill-rule="evenodd"/>
<path d="M61.4 39h1.1l-.5 3.3z" fill-rule="evenodd"/>
<path d="M62 47l.5 3.3h-1.1z" fill-rule="evenodd"/>
<path d="M73.3 56l3.3-.5v1z" fill-rule="evenodd"/>
<path d="M107.4 55.4l3.3 .5-3.3 .5z" fill-rule="evenodd"/>
<path d="M103.9 116.8l3.4-.6v1.1z" fill-rule="evenodd"/>
<path d="M156.9 116.2l3.3 .6-3.3 .5z" fill-rule="evenodd"/>
<path d="M109.2 147.7l3.3-.5v1.1z" fill-rule="evenodd"/>
<path d="M151.7 147.2l3.3 .5-3.3 .6z" fill-rule="evenodd"/>
<path d="M68 164l3.3-.5v1z" fill-rule="evenodd"/>
<path d="M156.9 163.5l3.3 .5-3.3 .5z" fill-rule="evenodd"/>
<path d="M73.2 201l3.3-.5v1z" fill-rule="evenodd"/>
<path d="M151.7 200.5l3.3 .5-3.3 .5z" fill-rule="evenodd"/>
</g>
<text font-size="8.4" x="127.3" y="278.6">pistone centrale</text>
<g font-size="5.3">
<text x="38.5" y="9.5">4</text>
<text x="83.5" y="9.5">3</text>
<text x="133.5" y="9.5">2</text>
<text x="178.5" y="9.5">1</text>
<text x="16.2" y="31.3">F</text>
<text x="201.1" y="31.3">F</text>
<text x="16.1" y="75.5">E</text>
<text x="201" y="75.5">E</text>
<text x="15.5" y="125.5">D</text>
<text x="200.4" y="125.5">D</text>
<text x="15.3" y="175.5">C</text>
<text x="200.3" y="175.5">C</text>
<text x="16" y="225.4">B</text>
<text x="200.9" y="225.4">B</text>
<text x="15.5" y="269.7">A</text>
<text x="200.4" y="269.7">A</text>
<text x="38.5" y="291.4">4</text>
<text x="83.5" y="291.4">3</text>
<text x="133.5" y="291.4">2</text>
<text x="178.5" y="291.4">1</text>
</g>
<g font-size="4.7">
<text x="27.5" y="28">BALL</text>
<text x="45.8" y="28">10</text>
<text x="63.9" y="24.2">18,00</text>
<text x="105.2" y="30.6">409,00</text>
<text x="60.9" y="50.2" transform="rotate(-90 60.9 50.2)">23,29</text>
<text x="79.8" y="54.5">187,00</text>
<text x="46.2" y="62">M8</text>
<text x="125.3" y="115.3">281,50</text>
<text x="125.3" y="146.2">229,00</text>
<text x="103.5" y="163">461,50</text>
<text x="103.5" y="199.5">409,00</text>
</g>
<text font-size="3.9" x="191.6" y="275.9">A4</text>
<g font-size="2">
<text x="20.6" y="234.5">SE NON SPECIFICATO:</text>
<text x="20.6" y="237.1">QUOTE IN MILLIMETRI</text>
<text x="20.6" y="239.6">FINITURA SUPERFICIE:</text>
<text x="54.3" y="234.6">FINITURA:</text>
<text x="101.3" y="237">BORDI NETTI</text>
<text x="101.3" y="234.5">INTERRUZIONE</text>
<text x="132.5" y="235.9">NON SCALARE DISEGNO</text>
<text x="173.2" y="236.1">REVISIONE</text>
<text x="20.6" y="242.1">TOLLERANZE:</text>
<text x="22.2" y="244.6">LINEARE:</text>
<text x="22.2" y="247.1">ANGOLARE:</text>
<text x="34.3" y="252">NOME</text>
<text x="50" y="251.9">FIRMA</text>
<text x="67.2" y="251.9">DATA</text>
<text x="119.9" y="251.9">TITOLO:</text>
<text x="20.2" y="256">DISEG.</text>
<text x="20.4" y="260.3">VERIF.</text>
<text x="20.4" y="264.4">APPR.</text>
<text x="20.4" y="268.7">FABB.</text>
<text x="20.7" y="273.1">Qual.</text>
<text x="75.6" y="272.5">MATERIALE:</text>
<text x="120" y="273.6">N. DISEGNO</text>
<text x="75.6" y="285.5">PESO:</text>
<text x="120" y="285.6">SCALA:1:5</text>
<text x="164.4" y="285.6">FOGLIO 1 DI 1</text>
</g>
</svg>
